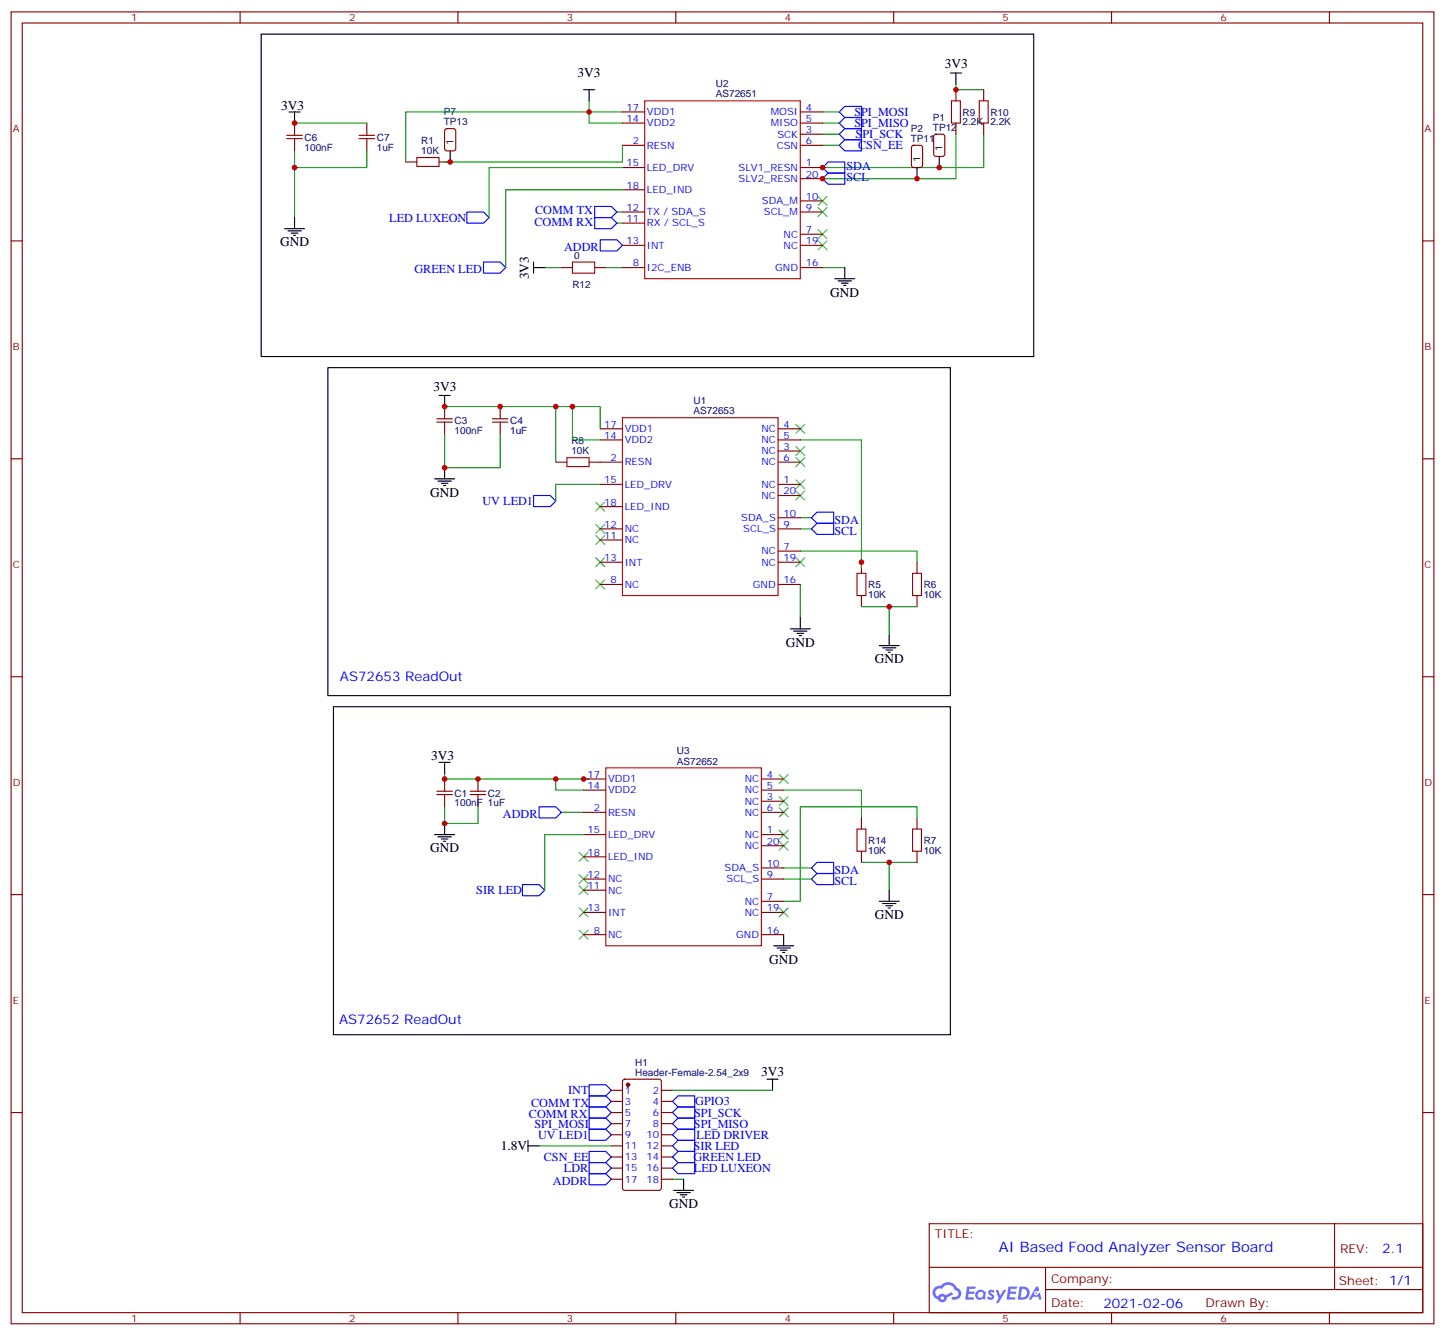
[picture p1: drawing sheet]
<svg xmlns="http://www.w3.org/2000/svg" width="459mm" height="424mm" viewBox="0 0 459 424" stroke-linecap="round" stroke-linejoin="round" font-family="sans-serif">
<g fill="none" stroke="#870000" stroke-width=".35">
<path d="M3.5 3.8h451.6v416.3h-451.6zM7.1 7.3h444.5v409.2h-444.5zM76.2 3.8v3.5M145.3 3.8v3.5M214.5 3.8v3.5M283.6 3.8v3.5M352.8 3.8v3.5M421.9 3.8v3.5M3.5 76.4h3.6M451.6 76.4h3.5M3.5 145.6h3.6M451.6 145.6h3.5"/>
<path d="M3.5 214.7h3.6M451.6 214.7h3.5M3.5 283.9h3.6M451.6 283.9h3.5M3.5 353h3.6M451.6 353h3.5M294.9 388.3h156.7v28.2h-156.7zM423.5 388.3l.1 20.9M76.2 416.5v3.6M145.3 416.5v3.6M214.5 416.5v3.6M283.6 416.5v3.6"/>
<path d="M295 402.1h156.4M331.8 409.2h119.6M331.8 402.1v14.2M352.8 416.5v3.6M421.9 416.5v3.6"/>
</g>
<g fill="#5487ff">
<path d="M313.9 409.5a1.22 1.22 0 0 1 1.7 .2l-.4 .6a.47 .47 0 0 0-.3-.4 .47 .47 0 0 0-.5 .2l.2 .2a1.14 1.14 0 0 1 .7 1.8 1.14 1.14 0 0 1-1.9 0l-.2-.2 .5-.6 .7 .5a.29 .29 0 0 0 .4-.3 .29 .29 0 0 0-.3-.3 1.04 1.04 0 0 1-.6-1.7z"/>
<path d="M306.9 408.2h2.4l.3 .2-.1 .5-1.9 .1-.1 .8h1.5l.4 .4-.4 .4h-1.6l-.2 1.1h1.8l.1 .3-.1 .3-2.7 .1z"/>
<path d="M320.1 408.2l2.6 .2-.1 .5-1.8 .1-.1 .8h1.5l.3 .4-.4 .4h-1.5l-.2 1.1h1.7l.2 .3-.2 .3-2.6 .1z"/>
<path d="M328.8 408.2h.7l.3 1.3-.6 .3a.69 .69 0 0 0-1 .3 .69 .69 0 0 0 .5 .9 .69 .69 0 0 0 .8-.6l.5-.2 .6 2.2h-.8l-.2-.9h-1.7l-.5 .9h-.9z"/>
<path d="M316 409.3h.8l.6 1.8 1.1-1.8h.9l-2.5 4.2h-.9l.9-1.5z"/>
<path d="M323.6 408.2l-.6 4.2h1.4a2.11 2.11 0 0 0 2.4-2.1 2.11 2.11 0 0 0-2.5-2.1zM324.3 409a1.43 1.43 0 0 1 1.7 1.6 1.43 1.43 0 0 1-2.1 1.1z"/>
<path d="M309.9 409.9a1.54 1.54 0 0 0-.1 2.1 1.54 1.54 0 0 0 2.2 .1l.6 .3 .3-2.3-.6-.3a1.49 1.49 0 0 0-2.4 .1zM310.2 410.9a.94 .94 0 0 1 1.8 0 .94 .94 0 0 1-1.8 0z"/>
<path d="M296.6 408.6a2.18 2.18 0 0 0 1.1 3.7 1.44 1.44 0 0 0 1.6 .9 1.44 1.44 0 0 0 1.2-1.4l2-1-.4-.8-2 1a1.47 1.47 0 0 0-2.4 .4 1.39 1.39 0 0 1-.7-1.9 1.39 1.39 0 0 1 2-.5 2.12 2.12 0 0 1 2.2-1.3 2.12 2.12 0 0 1 1.9 1.7 1.14 1.14 0 0 1 1.1 1.4 1.14 1.14 0 0 1-1.7 .7 .43 .43 0 0 0-.5 .4 .43 .43 0 0 0 .4 .5 1.98 1.98 0 0 0 2.5-1.2 1.98 1.98 0 0 0-1.2-2.6 3.1 3.1 0 0 0-5.3-.6l-.8 .1zM298.5 411.9a.55 .55 0 0 1 1.1 0 .55 .55 0 0 1-1.1 0z"/>
<circle cx="328.8" cy="410.3" r=".26"/>
</g>
<g fill="none" stroke="#008700" stroke-width=".35">
<path d="M93.5 39.1h22.9M187 32v7.1h10.6M197.6 35.5h-68.8v15.9M261.1 35.5h5.2M261.1 39.1h5.2M303.4 26.7v1.8h8.8M93.5 47.9v5.3M116.4 47.9v5.3h-22.9v15.8M197.6 46.1v5.3h-56.5M197.6 53.2h-42.4v15.8M261.1 42.6h5.2M261.1 46.1h5.2"/>
<path d="M303.4 42.6v14.1h-42.3M312.2 42.6v10.6h-51.1M195.8 67.3h1.8M195.8 70.8h1.8M197.6 60.2h-37.1v24.7M172.9 84.9h5.3M192.3 84.9h5.3M261.1 84.9h7M141.1 137.8v10.6h17.6v-10.6M141.1 129h49.4v7.1M176.4 129v17.6M181.7 129v10.6h8.8"/>
<path d="M254 139.6h19.4v40.6M190.5 153.7h-14.1v5.3M254 174.9h37v3.5M254 167.8h3.5M254 164.3h3.5M254 185.5v10.5M273.4 192.5h17.6M282.2 192.5v8.8M141.1 256v5.3h10.6v-5.3M141.1 245.4v1.8h45.9M176.4 247.2v3.5h8.8M178.2 257.8h7"/>
<path d="M248.7 250.7h24.7v8.8M291 259.5v-3.5h-37v30h-5.3M185.2 264.8h-12.3v17.7M248.7 278.9h8.8M248.7 275.4h8.8M273.4 273.6h17.6M282.2 273.6v8.9M213.4 346h31.8M171.1 363.6h22.9M213.4 374.2h3.6"/>
</g>
<g fill="none" stroke="#00f" stroke-width=".35">
<path d="M266.3 35.5l1.8-1.7h5.3v3.5h-5.3zM266.3 39.1l1.8-1.8h5.3v3.5h-5.3zM262.8 51.4h5.3v3.5h-5.3l-1.7-1.7zM262.8 54.9h5.3v3.6h-5.3l-1.7-1.8zM266.3 42.6l1.8-1.8h5.3v3.5h-5.3zM266.3 46.1l1.8-1.8h5.3v3.6h-5.3zM148.2 67.3h5.3l1.7 1.7-1.7 1.8h-5.3zM188.7 65.5h5.3l1.8 1.8-1.8 1.7h-5.3zM188.7 69h5.3l1.8 1.8-1.8 1.8h-5.3zM190.5 76.1h5.3l1.8 1.8-1.8 1.7h-5.3zM153.5 83.1h5.2l1.8 1.8-1.8 1.8h-5.2zM169.3 157.2h5.3l1.8 1.8-1.8 1.8h-5.3z"/>
<path d="M259.3 166.1h5.3v3.5h-5.3l-1.8-1.8zM259.3 162.5h5.3v3.6h-5.3l-1.8-1.8zM171.1 256h5.3l1.8 1.8-1.8 1.7h-5.3zM259.3 277.2h5.3v3.5h-5.3l-1.8-1.8zM259.3 273.6h5.3v3.6h-5.3l-1.8-1.8zM165.8 280.7h5.3l1.8 1.8-1.8 1.7h-5.3zM187 358.3h5.3l1.7 1.8-1.7 1.7h-5.3zM187 344.2h5.3l1.7 1.8-1.7 1.7h-5.3zM187 347.7h5.3l1.7 1.8-1.7 1.8h-5.3zM187 351.3h5.3l1.7 1.7-1.7 1.8h-5.3zM187 354.8h5.3l1.7 1.8-1.7 1.7h-5.3zM213.4 353l1.8-1.7h5.3v3.5h-5.3z"/>
<path d="M213.4 349.5l1.8-1.8h5.3v3.6h-5.3zM213.4 356.6l1.8-1.8h5.3v3.5h-5.3zM187 365.4h5.3l1.7 1.7-1.7 1.8h-5.3zM187 368.9h5.3l1.7 1.8-1.7 1.7h-5.3zM187 372.4h5.3l1.7 1.8-1.7 1.8h-5.3zM213.4 363.6l1.8-1.8h5.3v3.6h-5.3zM213.4 370.7l1.8-1.8h5.3v3.5h-5.3zM213.4 367.1l1.8-1.7h5.3v3.5h-5.3zM213.4 360.1l1.8-1.8h5.3v3.5h-5.3z"/>
</g>
<g fill="none" stroke="#3c3" stroke-width=".35">
<path d="M259.6 72.9l2.9 2.8M259.6 65.9l2.9 2.8M259.6 62.3l2.9 2.9M259.6 76.4l2.9 2.9M262.5 72.9l-2.9 2.8M262.5 65.9l-2.9 2.8M262.5 62.3l-2.9 2.9M262.5 76.4l-2.9 2.9M252.6 134.7l2.8 2.8M255.4 134.7l-2.8 2.8M189.1 159.3l2.8 2.9M191.9 159.3l-2.8 2.9"/>
<path d="M252.6 141.7l2.8 2.8M252.6 145.2l2.8 2.9M252.6 152.3l2.8 2.8M252.6 155.8l2.8 2.8M255.4 141.7l-2.8 2.8M255.4 145.2l-2.8 2.9M255.4 152.3l-2.8 2.8M255.4 155.8l-2.8 2.8M189.1 177l2.8 2.8M189.1 169.9l2.8 2.9M189.1 166.4l2.8 2.8M191.9 177l-2.8 2.8"/>
<path d="M191.9 169.9l-2.8 2.9M191.9 166.4l-2.8 2.8M252.6 177l2.8 2.8M255.4 177l-2.8 2.8M189.1 184l2.8 2.9M191.9 184l-2.8 2.9M247.3 245.8l2.8 2.8M247.3 252.8l2.8 2.9M247.3 256.4l2.8 2.8M250.1 245.8l-2.8 2.8M250.1 252.8l-2.8 2.9M250.1 256.4l-2.8 2.8"/>
<path d="M183.8 270.5l2.8 2.8M183.8 277.5l2.8 2.9M186.6 270.5l-2.8 2.8M186.6 277.5l-2.8 2.9M247.3 263.4l2.8 2.8M247.3 266.9l2.8 2.9M250.1 263.4l-2.8 2.8M250.1 266.9l-2.8 2.9M183.8 295.2l2.8 2.8M183.8 288.1l2.8 2.8M183.8 281.1l2.8 2.8M186.6 295.2l-2.8 2.8"/>
<path d="M186.6 288.1l-2.8 2.8M186.6 281.1l-2.8 2.8M247.3 288.1l2.8 2.8M250.1 288.1l-2.8 2.8"/>
</g>
<path d="M302 32h2.8v7.1h-2.8zM310.8 32h2.8v7.1h-2.8zM132.3 50h7v2.8h-7zM181.7 83.1h7v3.6h-7zM179.9 145.2h7.1v2.9h-7.1zM272 181.9h2.8v7.1h-2.8zM289.6 181.9h2.9v7.1h-2.9zM272 263.1h2.8v7h-2.8zM289.6 263.1h2.9v7h-2.9z" fill="none" stroke="#a10000" stroke-width=".35"/>
<g fill="none" stroke="#870000" stroke-width=".35">
<path d="M93.5 39.1v3.8M116.4 39.1v3.8M197.6 35.5h7M197.6 39.1h7M254 35.5h7.1M254 39.1h7.1M303.4 28.5v3.5M303.4 39.1v3.5M312.2 28.5v3.5M312.2 39.1v3.5M91 42.9h5M91 44h5"/>
<path d="M93.5 44v3.9M113.9 42.9h5M113.9 44h5M116.4 44v3.9M128.8 51.4h3.5M139.3 51.4h3.6M141.3 41l.5-.2h2.1l.7 .4v6l-.4 .6-2.4 .1-.6-.5-.1-5.9zM197.6 53.2h7M197.6 46.1h7M254 53.2h7.1M254 46.1h7.1M254 42.6h7.1"/>
<path d="M254 56.7h7.1M289.5 46.3l.5-.2h2.1l.7 .4v6l-.5 .6-2.3 .1-.7-.5v-5.9zM296.6 42.8l.4-.2h2.2l.6 .4 .1 5.9-.5 .7h-2.4l-.6-.4-.1-5.9zM197.6 67.3h7M197.6 70.8h7M197.6 77.9h7M197.6 60.2h7M254 74.3h7.1M254 67.3h7.1M254 63.7h7.1M254 77.9h7.1M178.2 84.9h3.5"/>
<path d="M188.7 84.9h3.6M197.6 84.9h7M254 84.9h7.1M138.6 132.9h5M138.6 133.9h5M141.1 129v3.9M141.1 133.9v3.9M156.3 132.9h4.9M156.3 133.9h4.9M158.7 129v3.9M158.7 133.9v3.9M190.5 136.1h7.1"/>
<path d="M190.5 139.6h7.1M246.9 136.1h7.1M246.9 139.6h7.1M176.4 146.6h3.5M187 146.6h10.6M190.5 153.7h7.1M246.9 146.6h7.1M246.9 153.7h7.1M246.9 143.1h7.1M246.9 157.2h7.1M190.5 167.8h7.1M190.5 171.3h7.1"/>
<path d="M190.5 178.4h7.1M190.5 160.8h7.1M246.9 174.9h7.1M246.9 167.8h7.1M246.9 164.3h7.1M246.9 178.4h7.1M273.4 178.4v3.5M291 178.4v3.5M190.5 185.5h7.1M246.9 185.5h7.1M273.4 189v3.5M291 189v3.5"/>
<path d="M138.6 251.1h5M138.6 252.1h5M141.1 247.2v3.9M141.1 252.1v3.9M149.2 251.1h5M149.2 252.1h5M151.7 247.2v3.9M151.7 252.1v3.9M185.2 257.8h7.1M185.2 247.2h7.1M185.2 250.7h7.1M241.7 257.8h7"/>
<path d="M241.7 254.2h7M241.7 247.2h7M241.7 250.7h7M273.4 259.5v3.6M291 259.5v3.6M185.2 264.8h7.1M185.2 278.9h7.1M185.2 271.9h7.1M241.7 264.8h7M241.7 278.9h7M241.7 275.4h7M241.7 268.4h7"/>
<path d="M273.4 270.1v3.5M291 270.1v3.5M185.2 296.6h7.1M185.2 282.5h7.1M185.2 289.5h7.1M241.7 286h7M241.7 296.6h7M241.7 289.5h7M194 346h3.6M194 349.5h3.6M194 353h3.6M194 356.6h3.6"/>
<path d="M197.8 342.6l.5-.2h10.9l.6 .5 .1 34.1-.5 .7h-11.1l-.7-.4v-34.2zM209.9 346h3.5M209.9 349.5h3.5M209.9 353h3.5M209.9 356.6h3.5M194 360.1h3.6M194 363.6h3.6M194 367.1h3.6M194 370.7h3.6M194 374.2h3.6M209.9 360.1h3.5M209.9 363.6h3.5"/>
<path d="M209.9 367.1h3.5M209.9 370.7h3.5M209.9 374.2h3.5"/>
</g>
<g fill="none" stroke="#000" stroke-width=".35">
<path d="M82.9 10.8h245.2v102.3h-245.2zM91.7 35.5h3.5M93.5 35.5v3.6M185.2 28.5h3.5M187 28.5v3.5M301.6 23.2h3.6M303.4 23.2v3.5M142.9 47.9v3.5M291 53.2v3.5M298.1 49.6v3.6M90.3 72.6h6.4M91.4 73.3h4.2"/>
<path d="M92.4 74h2.1M93.1 74.7h.7M93.5 69v3.6M169.3 84.9h3.6M169.3 83.1v3.6M264.9 88.4h6.4M266 89.1h4.2M267.1 89.9h2.1M267.8 90.6h.7M268.1 84.9v3.5M104.1 116.7h197.5v104h-197.5zM139.3 125.5h3.6"/>
<path d="M141.1 125.5v3.5M137.9 151.9h6.4M139 152.6h4.2M140.1 153.4h2.1M140.8 154.1h.7M141.1 148.4v3.5M250.8 199.6h6.4M254 196v3.6M251.9 200.3h4.2M252.9 201h2.2M253.6 201.7h.8M279 204.9h6.4"/>
<path d="M280.1 205.6h4.2M281.2 206.3h2.1M281.9 207h.7M282.2 201.3v3.6M105.8 224.3h195.8v104h-195.8zM139.3 241.9h3.6M141.1 241.9v3.5M137.9 264.8h6.4M139 265.5h4.2M140.1 266.2h2.1M140.8 266.9h.7M141.1 261.3v3.5"/>
<path d="M248.7 296.6v3.5M279 286h6.4M280.1 286.7h4.2M281.2 287.4h2.1M281.9 288.1h.7M282.2 282.5v3.5M245.5 300.1h6.4M246.6 300.8h4.2M247.6 301.5h2.2M248.4 302.2h.7M243.4 342.4h3.5M245.2 342.4v3.6"/>
<path d="M167.6 363.6h3.5M167.6 361.8v3.6M213.8 377.7h6.3M214.8 378.4h4.3M215.9 379.1h2.1M216.6 379.8h.7M217 374.2v3.5"/>
</g>
<path d="M204.6 32h49.4v56.4h-49.4zM197.6 132.5h49.3v56.5h-49.3zM192.3 243.7h49.4v56.4h-49.4z" fill="none" stroke="#c00" stroke-width=".35"/>
<circle cx="199.3" cy="344.2" r=".53" fill="#870000" stroke="#870000" stroke-width=".35"/>
<g fill="#c00">
<circle cx="185.2" cy="247.2" r=".88"/>
<circle cx="176.4" cy="247.2" r=".88"/>
<circle cx="273.4" cy="178.4" r=".88"/>
<circle cx="282.2" cy="192.5" r=".88"/>
<circle cx="141.1" cy="247.2" r=".88"/>
<circle cx="151.7" cy="247.2" r=".88"/>
<circle cx="141.1" cy="261.3" r=".88"/>
<circle cx="282.2" cy="273.6" r=".88"/>
<circle cx="141.1" cy="148.4" r=".88"/>
<circle cx="181.7" cy="129" r=".88"/>
<circle cx="176.4" cy="129" r=".88"/>
<circle cx="158.8" cy="129" r=".88"/>
<circle cx="141.1" cy="129" r=".88"/>
<circle cx="291" cy="56.7" r=".88"/>
<circle cx="298.1" cy="53.2" r=".88"/>
<circle cx="261.1" cy="53.2" r=".88"/>
<circle cx="261.1" cy="56.7" r=".88"/>
<circle cx="142.9" cy="51.4" r=".88"/>
<circle cx="93.5" cy="39.1" r=".88"/>
<circle cx="93.5" cy="53.2" r=".88"/>
<circle cx="303.4" cy="28.5" r=".88"/>
<circle cx="187" cy="35.5" r=".88"/>
</g>
<text font-size="4.6" fill="#00f" x="317" y="397.3">AI Based Food Analyzer Sensor Board</text>
<g font-size="4.2">
<text x="299.9" y="21.7">3V3</text>
<text x="183.3" y="24.6">3V3</text>
<text x="89.3" y="34.8">3V3</text>
<text x="88.9" y="78.2">GND</text>
<text x="167.9" y="88.7" transform="rotate(-90 167.9 88.7)">3V3</text>
<text x="263.5" y="94.1">GND</text>
<text x="137.6" y="124">3V3</text>
<text x="136.5" y="157.6">GND</text>
<text x="249.4" y="205.2">GND</text>
<text x="277.6" y="210.5">GND</text>
<text x="136.9" y="241.2">3V3</text>
<text x="136.5" y="270.5">GND</text>
<text x="277.6" y="291.6">GND</text>
<text x="244.1" y="305.8">GND</text>
<text x="241.5" y="341.3">3V3</text>
<text x="159" y="365.1">1.8V</text>
<text x="212.4" y="383.4">GND</text>
</g>
<g font-size="4.2" fill="#00f">
<text x="107.9" y="216.1">AS72653 ReadOut</text>
<text x="107.6" y="324.8">AS72652 ReadOut</text>
<text x="438.7" y="397.6">2.1</text>
<text x="350.2" y="414.9">2021-02-06</text>
</g>
<g font-size="3.9" fill="#00f">
<text x="271.1" y="36.8">SPI_MOSI</text>
<text x="271.1" y="40.4">SPI_MISO</text>
<text x="271.6" y="43.9">SPI_SCK</text>
<text x="272.4" y="47.4">CSN_EE</text>
<text x="268.6" y="53.9">SDA</text>
<text x="268.6" y="57.5">SCL</text>
<text x="123.5" y="70.3">LED LUXEON</text>
<text x="169.6" y="71.6">COMM RX</text>
<text x="169.8" y="68.1">COMM TX</text>
<text x="179" y="79.6">ADDR</text>
<text x="131.5" y="86.7">GREEN LED</text>
<text x="153.1" y="160.3">UV LED1</text>
<text x="264.8" y="166.2">SDA</text>
<text x="264.8" y="169.7">SCL</text>
<text x="159.6" y="259.5">ADDR</text>
<text x="264.8" y="280.8">SCL</text>
<text x="264.8" y="277.3">SDA</text>
<text x="151.2" y="283.7">SIR LED</text>
<text x="180.3" y="347.3">INT</text>
<text x="168.6" y="351.3">COMM TX</text>
<text x="220.7" y="350.8">GPIO3</text>
<text x="167.9" y="354.8">COMM RX</text>
<text x="169.6" y="357.9">SPI_MOSI</text>
<text x="220.2" y="357.9">SPI_MISO</text>
<text x="220.3" y="354.3">SPI_SCK</text>
<text x="170.8" y="361.4">UV LED1</text>
<text x="220.1" y="364.9">SIR LED</text>
<text x="221.1" y="361.4">LED DRIVER</text>
<text x="172.6" y="368.4">CSN_EE</text>
<text x="179" y="372">LDR</text>
<text x="220.1" y="368.4">GREEN LED</text>
<text x="220.2" y="371.9">LED LUXEON</text>
<text x="175.5" y="376">ADDR</text>
</g>
<g font-size="3.9" fill="#800">
<text x="296.7" y="392.9">TITLE:</text>
<text x="425.3" y="397.6">REV:</text>
<text x="333.6" y="407.1">Company:</text>
<text x="425" y="407.7">Sheet: 1/1</text>
<text x="333.6" y="414.8">Date:</text>
<text x="382.6" y="414.8">Drawn By:</text>
</g>
<g font-size="3.2" fill="#800">
<text x="41.6" y="6.8">1</text>
<text x="110.8" y="6.8">2</text>
<text x="179.9" y="6.8">3</text>
<text x="249.1" y="6.8">4</text>
<text x="318.2" y="6.8">5</text>
<text x="387.3" y="6.8">6</text>
<text x="4.1" y="41.9">A</text>
<text x="452.1" y="41.9">A</text>
<text x="4.1" y="111">B</text>
<text x="452.1" y="111">B</text>
<text x="4.1" y="180.2">C</text>
<text x="452.1" y="180.2">C</text>
<text x="4.1" y="249.3">D</text>
<text x="452.1" y="249.3">D</text>
<text x="4.1" y="318.5">E</text>
<text x="452.1" y="318.5">E</text>
<text x="41.6" y="419.5">1</text>
<text x="110.8" y="419.5">2</text>
<text x="179.9" y="419.5">3</text>
<text x="249.1" y="419.5">4</text>
<text x="318.2" y="419.5">5</text>
<text x="387.3" y="419.5">6</text>
</g>
<g font-size="3.2" fill="#000080">
<text x="227.2" y="27.7">U2</text>
<text x="227.2" y="30.9">AS72651</text>
<text x="140.9" y="39.8">TP13</text>
<text x="140.9" y="36.6">P7</text>
<text x="289" y="41.9">P2</text>
<text x="296.1" y="41.5">TP12</text>
<text x="296.1" y="38.3">P1</text>
<text x="305.5" y="39.8">2.2K</text>
<text x="305.5" y="36.7">R9</text>
<text x="314.3" y="39.8">2.2K</text>
<text x="314.3" y="36.7">R10</text>
<text x="96.7" y="47.8">100nF</text>
<text x="96.7" y="44.7">C6</text>
<text x="119.6" y="47.8">1uF</text>
<text x="119.6" y="44.7">C7</text>
<text x="133.7" y="45.7">R1</text>
<text x="289" y="45">TP11</text>
<text x="133.7" y="48.9">10K</text>
<text x="182.2" y="82.1">0</text>
<text x="181.7" y="91.4">R12</text>
<text x="220.1" y="131.5">AS72653</text>
<text x="220.1" y="128.3">U1</text>
<text x="144.3" y="137.7">100nF</text>
<text x="144.3" y="134.7">C3</text>
<text x="161.9" y="137.7">1uF</text>
<text x="161.9" y="134.7">C4</text>
<text x="181.3" y="141">R8</text>
<text x="181.3" y="144.2">10K</text>
<text x="275.5" y="189.8">10K</text>
<text x="275.5" y="186.7">R5</text>
<text x="293.2" y="189.8">10K</text>
<text x="293.2" y="186.7">R6</text>
<text x="214.8" y="239.4">U3</text>
<text x="214.8" y="242.6">AS72652</text>
<text x="144.3" y="255.9">100nF 1uF</text>
<text x="144.3" y="252.9">C1</text>
<text x="154.9" y="252.9">C2</text>
<text x="275.5" y="267.9">R14</text>
<text x="293.2" y="267.9">R7</text>
<text x="275.5" y="270.9">10K</text>
<text x="293.2" y="270.9">10K</text>
<text x="201.6" y="341.4">Header-Female-2.54_2x9</text>
<text x="201.6" y="338.2">H1</text>
</g>
<g font-size="3.2" fill="#00f">
<text x="198.8" y="35.2">17</text>
<text x="255.8" y="35.2">4</text>
<text x="198.8" y="38.7">14</text>
<text x="205.3" y="40.1">VDD2</text>
<text x="205.3" y="36.6">VDD1</text>
<text x="244.6" y="36.6">MOSI</text>
<text x="244.6" y="40.1">MISO</text>
<text x="255.8" y="38.7">5</text>
<text x="200.8" y="45.8">2</text>
<text x="205.3" y="47.2">RESN</text>
<text x="246.5" y="47.2">CSN</text>
<text x="246.7" y="43.6">SCK</text>
<text x="255.8" y="42.2">3</text>
<text x="255.8" y="45.8">6</text>
<text x="198.8" y="52.8">15</text>
<text x="255.8" y="52.8">1</text>
<text x="198.8" y="59.9">18</text>
<text x="205.3" y="54.2">LED_DRV</text>
<text x="234.4" y="54.2">SLV1_RESN</text>
<text x="234.4" y="57.7">SLV2_RESN</text>
<text x="255.8" y="56.3">20</text>
<text x="205.3" y="61.3">LED_IND</text>
<text x="241.8" y="64.8">SDA_M</text>
<text x="255.8" y="63.4">10</text>
<text x="198.8" y="70.4">11</text>
<text x="198.8" y="66.9">12</text>
<text x="205.3" y="71.9">RX / SCL_S</text>
<text x="205.3" y="68.3">TX / SDA_S</text>
<text x="242.5" y="68.3">SCL_M</text>
<text x="255.8" y="66.9">9</text>
<text x="198.8" y="77.5">13</text>
<text x="248.7" y="75.4">NC</text>
<text x="255.8" y="74">7</text>
<text x="255.8" y="77.5">19</text>
<text x="205.3" y="78.9">INT</text>
<text x="248.7" y="78.9">NC</text>
<text x="200.8" y="84.6">8</text>
<text x="205.3" y="86">I2C_ENB</text>
<text x="246" y="86">GND</text>
<text x="255.8" y="84.6">16</text>
<text x="191.8" y="135.7">17</text>
<text x="198.3" y="137.1">VDD1</text>
<text x="241.6" y="137.1">NC</text>
<text x="248.7" y="135.7">4</text>
<text x="191.8" y="139.2">14</text>
<text x="198.3" y="140.7">VDD2</text>
<text x="241.6" y="140.7">NC</text>
<text x="248.7" y="142.8">3</text>
<text x="248.7" y="139.2">5</text>
<text x="193.8" y="146.3">2</text>
<text x="198.3" y="147.7">RESN</text>
<text x="241.6" y="144.2">NC</text>
<text x="241.6" y="147.7">NC</text>
<text x="248.7" y="146.3">6</text>
<text x="191.8" y="153.4">15</text>
<text x="198.3" y="154.8">LED_DRV</text>
<text x="241.6" y="154.8">NC</text>
<text x="248.7" y="153.4">1</text>
<text x="191.8" y="160.4">18</text>
<text x="198.3" y="161.8">LED_IND</text>
<text x="241.6" y="158.3">NC</text>
<text x="248.7" y="156.9">20</text>
<text x="191.8" y="167.5">12</text>
<text x="235.3" y="165.3">SDA_S</text>
<text x="248.7" y="167.5">9</text>
<text x="248.7" y="163.9">10</text>
<text x="191.8" y="171">11</text>
<text x="198.3" y="168.9">NC</text>
<text x="198.3" y="172.4">NC</text>
<text x="235.9" y="168.9">SCL_S</text>
<text x="191.8" y="178">13</text>
<text x="198.3" y="179.5">INT</text>
<text x="241.6" y="175.9">NC</text>
<text x="241.6" y="179.5">NC</text>
<text x="248.7" y="174.5">7</text>
<text x="248.7" y="178">19</text>
<text x="193.8" y="185.1">8</text>
<text x="248.7" y="185.1">16</text>
<text x="198.3" y="186.5">NC</text>
<text x="239" y="186.5">GND</text>
<text x="186.5" y="250.4">14</text>
<text x="186.5" y="246.8">17</text>
<text x="193" y="251.8">VDD2</text>
<text x="193" y="248.2">VDD1</text>
<text x="236.4" y="248.2">NC</text>
<text x="236.4" y="251.8">NC</text>
<text x="243.4" y="246.8">4</text>
<text x="243.4" y="250.4">5</text>
<text x="188.5" y="257.4">2</text>
<text x="236.4" y="255.3">NC</text>
<text x="243.4" y="253.9">3</text>
<text x="243.4" y="257.4">6</text>
<text x="193" y="258.8">RESN</text>
<text x="236.4" y="258.8">NC</text>
<text x="186.5" y="264.5">15</text>
<text x="193" y="265.9">LED_DRV</text>
<text x="236.4" y="265.9">NC</text>
<text x="236.4" y="269.4">NC</text>
<text x="243.4" y="264.5">1</text>
<text x="243.4" y="268">20</text>
<text x="186.5" y="271.5">18</text>
<text x="193" y="272.9">LED_IND</text>
<text x="243.4" y="275.1">10</text>
<text x="186.5" y="278.6">12</text>
<text x="193" y="280">NC</text>
<text x="230" y="276.5">SDA_S</text>
<text x="230.6" y="280">SCL_S</text>
<text x="243.4" y="278.6">9</text>
<text x="186.5" y="282.1">11</text>
<text x="193" y="283.5">NC</text>
<text x="236.4" y="287.1">NC</text>
<text x="243.4" y="285.6">7</text>
<text x="186.5" y="289.2">13</text>
<text x="193" y="290.6">INT</text>
<text x="236.4" y="290.6">NC</text>
<text x="243.4" y="289.2">19</text>
<text x="188.5" y="296.2">8</text>
<text x="193" y="297.6">NC</text>
<text x="233.7" y="297.6">GND</text>
<text x="243.4" y="296.2">16</text>
<text x="198.3" y="347">1</text>
<text x="207.2" y="347">2</text>
<text x="198.3" y="350.6">3</text>
<text x="207.2" y="350.6">4</text>
<text x="198.3" y="354.1">5</text>
<text x="198.3" y="357.6">7</text>
<text x="207.2" y="354.1">6</text>
<text x="207.2" y="357.6">8</text>
<text x="198.3" y="361.1">9</text>
<text x="198.3" y="364.7">11</text>
<text x="205.2" y="361.1">10</text>
<text x="205.2" y="364.7">12</text>
<text x="198.3" y="368.2">13</text>
<text x="198.3" y="371.7">15</text>
<text x="205.2" y="368.2">14</text>
<text x="205.2" y="371.7">16</text>
<text x="198.3" y="375.2">17</text>
<text x="205.2" y="375.2">18</text>
</g>
<g font-size="3.2">
<text x="143.9" y="46.1" transform="rotate(-90 143.9 46.1)">1</text>
<text x="299.2" y="47.9" transform="rotate(-90 299.2 47.9)">1</text>
<text x="292.1" y="51.4" transform="rotate(-90 292.1 51.4)">1</text>
</g>
</svg>
